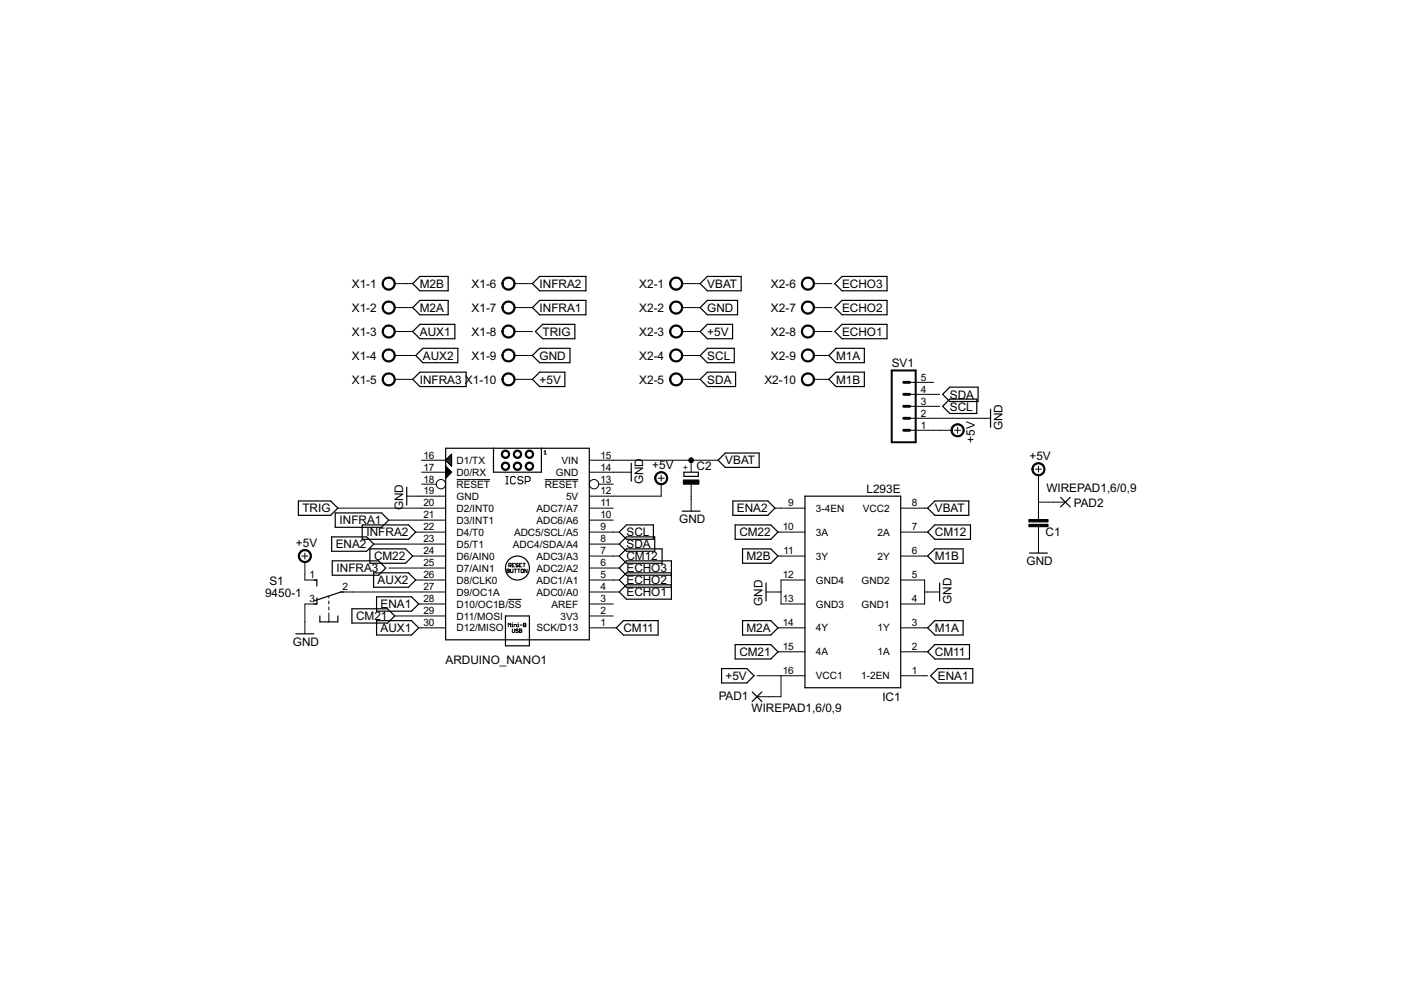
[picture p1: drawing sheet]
<svg xmlns="http://www.w3.org/2000/svg" width="297mm" height="210mm" viewBox="0 0 297 210" stroke-linecap="round" stroke-linejoin="round" font-family="sans-serif">
<g fill="none" stroke="#000" stroke-width=".21">
<path d="M83.7 60.1h3.8M83.7 65.2h3.8M83.7 70.3h3.8M83.7 75.4h4.4M109.1 60.1h3.8M109.1 65.2h3.8M109.1 70.3h3.8M109.1 75.4h3.8M144.6 60.1h3.8M144.6 65.2h3.8M144.6 70.3h3.8M144.6 75.4h3.8"/>
<path d="M172.6 60.1h3.8M172.6 65.2h3.8M172.6 70.3h3.8M172.6 75.4h3.1M83.7 80.4h3.8M89.4 97.6h5.1M109.1 80.4h3.8M115.4 95.8l.2-.3v.8M115.4 96.3h.4M124.9 97.6h27.4M144.6 80.4h3.8M146.5 97.6v2.5"/>
<path d="M172.6 80.4h3.1M192.9 91.2h8.9M192.9 88.7h17.1M192.9 86.1h6.3M192.9 83.6h6.3M192.9 81.1h5.1M202.4 91.2h1.3M203 90.6v1.3M219.5 99.5h1.3M220.2 98.8v1.3M64 117.9h1.3M64.6 119.2v3.8h2.6"/>
<path d="M64.6 117.3v1.2M71.6 107.7h22.9M79.2 115.4h15.3M82.4 110.3h12.1M86.2 105.2h8.3M87.5 117.9h7M88.1 112.8h6.4M89.4 100.1h5.1M89.4 102.7h3.1M96.8 101.7h7.1M107.2 102.6h.6M107.2 101h.6"/>
<path d="M107.5 101v1.6M107.9 120l.5-.2-.2-.4h-.3v.8M108.1 120l.3 .2M108.6 119.8h.3M109.1 119.4h-.5v.8h.5M109.3 101.3l-.2-.3h-.6l-.2 .3v1l.2 .3h.6l.2-.3M109.9 119.6l-.4-.2-.1 .3 .3 .1 .2 .3-.2 .1-.3-.1M110.1 119.8h.3M110.6 119.4h-.5v.8h.5M110.8 101.3l-.2-.3h-.5l-.3 .3v.3l.3 .2h.5l.2 .3v.2l-.2 .3h-.5l-.3-.3M110.9 119.4h.5M111.1 119.4v.8"/>
<path d="M111.4 102.1h.7l.3-.3v-.5l-.3-.3h-.7v1.6M115.5 101.7h7.1M124.9 100.1h8.9M124.9 107.7h5.1M124.9 110.3h5.1M124.9 112.8h6.4M124.9 115.4h6.4M124.9 117.9h6.4M126.9 102.7h3.1M139.6 101.4h1.2M140.2 102.7v2.5h-15.3M140.2 100.8v1.2"/>
<path d="M146.5 102.7v5.7M164.3 107.7h6.4M165 112.8h5.7M165 117.9h5.7M191 107.7h5.7M191 112.8h5.7M191 117.9h5.7M220.2 100.8v9.4M220.2 111.7v5.6M220.2 106.5h5.7M67.2 128.1h-2.6v6.3M69.7 126.4v.4"/>
<path d="M69.7 127.4v.7M69.7 128.7v.6M69.7 130v1.8M72.3 125.5h22.2M82.4 120.4h12.1M83.7 130.6h10.8M88.1 123h6.4M88.8 128.1h5.7M88.8 133.1h5.7M107.5 120.7l.5 .1-.1 .6h-.4zM107.5 121h.4M107.7 127.1h2.9"/>
<path d="M107.8 132.9v-.8l.2 .3 .2-.3v.8M108.2 120.7l.2 .7 .4-.1v-.6M108.5 132.4h.1v.5M108.5 132.9h.3M108.6 132v.1M108.6 133.4l.2 .7 .3-.1v-.6M109 132.9v-.5h.4l.1 .5M109 120.7h.5M109.2 120.7v.7M109.7 132.4h.2v.5M109.7 132.9h.3M109.7 120.7h.5"/>
<path d="M109.9 132v.1M109.9 133.5l-.4-.1-.1 .2 .3 .1 .2 .3-.2 .1-.3-.1M110 120.7v.7M110.1 133.4l.5 .1-.1 .6h-.4zM110.1 133.7h.4M110.3 132.5h.4M110.5 120.8l.1-.1 .4 .1-.1 .6-.4-.1zM111 132.1l.5 .2-.1 .6h-.4zM111 132.5h.4M111.7 120.7v.7l-.4-.7v.7M124.9 120.4h6.4M124.9 123h6.4"/>
<path d="M124.9 125.5h6.4M124.9 128.1h5.1M124.9 130.6h5.1M124.9 133.1h5.8M162.4 125.5h3.2M165 133.1h5.7M165 138.2h5.7M170.7 123h-5.1v5.1h5.1M191 123h5v5.1h-5M191 133.1h5.7M191 138.2h5.7M196 125.5h3.2"/>
<path d="M160.5 143.3h10.2M165.6 143.3v4.4h-5.1M191 143.3h5.7"/>
<circle cx="93.5" cy="102.7" r=".99"/>
<circle cx="125.9" cy="102.7" r=".99"/>
</g>
<g fill="none" stroke="#000" stroke-width=".25">
<path d="M89 58.6h6v3.1h-6l-1.5-1.6zM114.4 58.6h9.8v3.1h-9.8l-1.5-1.6zM150 58.6h7.1v3.1h-7.1l-1.6-1.6zM178.5 58.6h9.6v3.1h-9.6l-1.5-1.6zM89 63.7h6v3h-6l-1.5-1.5zM89 78.9h9.8v3.1h-9.8l-1.5-1.6zM89 68.8h7.4v3h-7.4l-1.5-1.5zM89.7 73.9h7.4v3h-7.4l-1.6-1.5zM112.9 75.4l1.5-1.5h6.4v3h-6.4zM114.4 63.7h9.8v3h-9.8l-1.5-1.5zM114.4 78.9h5.4v3.1h-5.4l-1.5-1.6zM115 68.8h6.9v3h-6.9l-1.5-1.5z"/>
<path d="M150 63.7h6.4v3h-6.4l-1.6-1.5zM150 73.9h5.7v3h-5.7l-1.6-1.5zM150 78.9h6v3.1h-6l-1.6-1.6zM150 68.8h5.3v3h-5.3l-1.6-1.5zM177.2 73.9h6.1v3h-6.1l-1.5-1.5zM177.2 78.9h6.1v3.1h-6.1l-1.5-1.6zM178.5 63.7h9.6v3h-9.6l-1.5-1.5zM178.5 68.8h9.6v3h-9.6l-1.5-1.5zM94.5 95h30.4v40.7h-30.4zM94.5 98.8l1.2 1.3-1.2 1.3M94.5 100h1.1M94.5 99.7h.9"/>
<path d="M94.5 99.5h.6M94.5 99.3h.4M94.5 99.1h.2M94.5 98.8h.1M94.5 97.5h1.2M94.6 97.7h1.1M94.8 97.3h.9M94.9 98h.8M95 97.1h.7M95.1 98.2h.6M95.2 96.9h.5M95.3 98.4h.4"/>
<path d="M95.4 96.6h.3M95.5 98.6h.2M95.7 96.4h.1M95.7 96.3v2.5l-1.2-1.2zM104.6 95v5.1h10.2v-5.1M133.8 98.2v3.8M153.8 96.1h7.2v3h-7.2l-1.5-1.5zM201.4 84.6h5.7v3.1h-5.7l-1.5-1.6zM201.4 82.1h6v3h-6l-1.5-1.5zM210 86.8v3.8M63.3 106.2h6.8l1.5 1.5-1.5 1.6h-6.8zM70.3 113.8h7.4l1.5 1.6-1.5 1.5h-7.4z"/>
<path d="M70.4 118.9h9.9l1.5 1.5-1.5 1.6h-9.9zM71.1 108.8h9.8l1.5 1.5-1.5 1.5h-9.8zM76.8 111.3h9.8l1.5 1.5-1.5 1.5h-9.8zM78.4 116.4h7.6l1.5 1.5-1.5 1.5h-7.6zM86.2 103.3v3.8M94.5 101.3h.1M94.5 101.1h.3M94.5 100.9h.5M94.5 100.6h.7M94.5 100.4h1M94.5 100.2h1.2M132.8 111.3h5.7v3h-5.7l-1.5-1.5z"/>
<path d="M132.8 113.8h6v3.1h-6l-1.5-1.5zM132.8 116.4h7.6v3h-7.6l-1.5-1.5zM144.6 108.4h3.8M145 100.1h3.1v.9h-3.1zM155.4 106.2h7.4l1.5 1.5-1.5 1.6h-7.4zM155.9 111.3h7.5l1.6 1.5-1.6 1.5h-7.5zM157.4 116.4h6l1.6 1.5-1.6 1.5h-6zM170.7 105.2h20.3v40.6h-20.3zM198.2 106.2h7.2v3.1h-7.2l-1.5-1.6zM198.2 111.3h7.6v3h-7.6l-1.5-1.5zM198.2 116.4h6v3h-6l-1.5-1.5zM218.3 117.3h3.8"/>
<path d="M224.9 105.5l2 2M226.9 105.5l-2 2M62.7 134.4h3.8M66.5 123h.7v1.2M67.2 126.8v1.3h-.7M67.8 130.6v1.2h3.8v-1.2M72.9 125.5h-.6l-5.8 1.9M74.6 129.1h7.6l1.5 1.5-1.5 1.5h-7.6zM79.2 121.5h7.4l1.5 1.5-1.5 1.5h-7.4zM79.8 131.6h7.4l1.6 1.5-1.6 1.5h-7.4zM79.8 126.5h7.4l1.6 1.6-1.6 1.5h-7.4zM107.2 130.6h5v6.3h-5z"/>
<path d="M130.7 133.1l1.5-1.5h7.3v3h-7.3zM142.3 122h-9.5l-1.5-1.6 1.5-1.5h9.5v8.1h-9.5l-1.5-1.5 1.5-1.5h9.5M142.3 121.5h-9.5l-1.5 1.5 1.5 1.5h9.5M155.9 136.7h7.5l1.6 1.5-1.6 1.5h-7.5zM157.4 131.6h6l1.6 1.5-1.6 1.5h-6zM162.4 123.6v3.8M196.7 138.2l1.5-1.5h7.3v3h-7.3zM198.2 131.6h6v3h-6l-1.5-1.5zM199.2 123.6v3.8M153 141.8h5.3l1.6 1.5-1.6 1.5h-5.3zM159.5 146.7l2 2M161.5 146.7l-2 2"/>
<path d="M197.3 143.3l1.5-1.5h7.4v3h-7.4z"/>
<circle cx="109.7" cy="120.4" r="2.54"/>
</g>
<g fill="#000" stroke="#000" stroke-width=".21">
<path d="M81.4 59.2a1.39 1.39 0 0 1 2.2 .2 1.39 1.39 0 0 1-.8 2.1 1.39 1.39 0 0 1-1.8-1.4h.3a1.14 1.14 0 0 1 1.7-.9 1.14 1.14 0 0 1 .1 1.9 1.14 1.14 0 0 1-1.8-.7v-.3h-.3z" fill-rule="evenodd"/>
<path d="M81.4 64.3a1.39 1.39 0 0 1 2.2 .2 1.39 1.39 0 0 1-.8 2.1 1.39 1.39 0 0 1-1.8-1.4h.3a1.14 1.14 0 0 1 1.7-.9 1.14 1.14 0 0 1 .1 1.9 1.14 1.14 0 0 1-1.8-.7v-.3h-.3z" fill-rule="evenodd"/>
<path d="M81.4 69.3a1.39 1.39 0 0 1 2.2 .3 1.39 1.39 0 0 1-.8 2 1.39 1.39 0 0 1-1.8-1.3h.3a1.14 1.14 0 0 1 1.7-1 1.14 1.14 0 0 1 .1 2 1.14 1.14 0 0 1-1.8-.7v-.3h-.3z" fill-rule="evenodd"/>
<path d="M81.4 74.4a1.4 1.4 0 0 1 2.2 .2 1.4 1.4 0 0 1-.8 2.1 1.4 1.4 0 0 1-1.8-1.3h.3a1.14 1.14 0 0 1 1.7-1 1.14 1.14 0 0 1 .1 1.9 1.14 1.14 0 0 1-1.8-.7v-.2h-.3z" fill-rule="evenodd"/>
<path d="M106.8 59.2a1.4 1.4 0 0 1 2.2 .2 1.4 1.4 0 0 1-.8 2.1 1.4 1.4 0 0 1-1.8-1.4h.3a1.15 1.15 0 0 1 1.6-1.1 1.15 1.15 0 0 1 .3 2 1.15 1.15 0 0 1-1.9-.6v-.3h-.3z" fill-rule="evenodd"/>
<path d="M106.8 64.3a1.4 1.4 0 0 1 2.2 .2 1.4 1.4 0 0 1-.8 2.1 1.4 1.4 0 0 1-1.8-1.4h.3a1.15 1.15 0 0 1 1.6-1.1 1.15 1.15 0 0 1 .3 1.9 1.15 1.15 0 0 1-1.9-.5v-.3h-.3z" fill-rule="evenodd"/>
<path d="M106.8 69.3a1.4 1.4 0 0 1 2.2 .3 1.4 1.4 0 0 1-.8 2.1 1.4 1.4 0 0 1-1.8-1.4h.3a1.15 1.15 0 0 1 1.6-1.1 1.15 1.15 0 0 1 .3 1.9 1.15 1.15 0 0 1-1.9-.5v-.3h-.3z" fill-rule="evenodd"/>
<path d="M106.8 74.4a1.4 1.4 0 0 1 2.2 .2 1.4 1.4 0 0 1-.8 2.1 1.4 1.4 0 0 1-1.8-1.3h.3a1.15 1.15 0 0 1 1.6-1.1 1.15 1.15 0 0 1 .3 1.9 1.15 1.15 0 0 1-1.9-.6v-.2h-.3z" fill-rule="evenodd"/>
<path d="M142.3 59.2a1.39 1.39 0 0 1 2.2 .2 1.39 1.39 0 0 1-.8 2.1 1.39 1.39 0 0 1-1.7-1.4h.2a1.14 1.14 0 0 1 1.6-1 1.14 1.14 0 0 1 .3 1.9 1.14 1.14 0 0 1-1.8-.6l-.1-.3h-.2z" fill-rule="evenodd"/>
<path d="M142.3 64.3a1.39 1.39 0 0 1 2.2 .2 1.39 1.39 0 0 1-.8 2.1 1.39 1.39 0 0 1-1.7-1.4h.2a1.14 1.14 0 0 1 1.6-1.1 1.14 1.14 0 0 1 .3 1.9 1.14 1.14 0 0 1-1.8-.5l-.1-.3h-.2z" fill-rule="evenodd"/>
<path d="M142.3 69.3a1.39 1.39 0 0 1 2.2 .3 1.39 1.39 0 0 1-.8 2 1.39 1.39 0 0 1-1.7-1.3h.2a1.14 1.14 0 0 1 1.6-1.1 1.14 1.14 0 0 1 .3 1.9 1.14 1.14 0 0 1-1.8-.5l-.1-.3h-.2z" fill-rule="evenodd"/>
<path d="M142.3 74.4a1.4 1.4 0 0 1 2.3 .2 1.4 1.4 0 0 1-.9 2.1 1.4 1.4 0 0 1-1.7-1.3h.2a1.14 1.14 0 0 1 1.6-1.1 1.14 1.14 0 0 1 .3 1.9 1.14 1.14 0 0 1-1.8-.6l-.1-.2h-.2z" fill-rule="evenodd"/>
<path d="M170.3 59.2a1.4 1.4 0 0 1 2.2 .2 1.4 1.4 0 0 1-.8 2.1 1.4 1.4 0 0 1-1.8-1.4h.3a1.14 1.14 0 0 1 1.6-.9 1.14 1.14 0 0 1 .2 1.9 1.14 1.14 0 0 1-1.8-.7v-.3h-.3z" fill-rule="evenodd"/>
<path d="M170.3 64.3a1.4 1.4 0 0 1 2.2 .2 1.4 1.4 0 0 1-.8 2 1.4 1.4 0 0 1-1.8-1.3h.3a1.14 1.14 0 0 1 1.6-.9 1.14 1.14 0 0 1 .2 1.9 1.14 1.14 0 0 1-1.8-.7v-.3h-.3z" fill-rule="evenodd"/>
<path d="M170.3 69.3a1.4 1.4 0 0 1 2.2 .2 1.4 1.4 0 0 1-.8 2.1 1.4 1.4 0 0 1-1.8-1.3h.3a1.14 1.14 0 0 1 1.6-1 1.14 1.14 0 0 1 .2 2 1.14 1.14 0 0 1-1.8-.7v-.3h-.3z" fill-rule="evenodd"/>
<path d="M170.3 74.4a1.4 1.4 0 0 1 2.2 .2 1.4 1.4 0 0 1-.8 2.1 1.4 1.4 0 0 1-1.8-1.3h.3a1.14 1.14 0 0 1 1.6-1 1.14 1.14 0 0 1 .2 1.9 1.14 1.14 0 0 1-1.8-.7v-.2h-.3z" fill-rule="evenodd"/>
<path d="M81.4 79.5a1.4 1.4 0 0 1 2.2 .2 1.4 1.4 0 0 1-.8 2.1 1.4 1.4 0 0 1-1.8-1.4h.3a1.14 1.14 0 0 1 1.7-.9 1.14 1.14 0 0 1 .1 1.9 1.14 1.14 0 0 1-1.8-.7v-.3h-.3z" fill-rule="evenodd"/>
<path d="M106.5 98.3a.9 .9 0 0 1 1.4 0 .9 .9 0 0 1-.5 1.4 .9 .9 0 0 1-1.1-.9h.2a.64 .64 0 0 1 .9-.6 .64 .64 0 0 1 .2 1.1 .64 .64 0 0 1-1-.2l-.1-.3h-.2z" fill-rule="evenodd"/>
<path d="M106.5 95.8a.9 .9 0 0 1 1.4 0 .9 .9 0 0 1-.5 1.4 .9 .9 0 0 1-1.1-.9h.2a.64 .64 0 0 1 .9-.6 .64 .64 0 0 1 .2 1 .64 .64 0 0 1-1-.2l-.1-.2h-.2z" fill-rule="evenodd"/>
<path d="M106.8 79.5a1.4 1.4 0 0 1 2.2 .2 1.4 1.4 0 0 1-.8 2.1 1.4 1.4 0 0 1-1.8-1.4h.3a1.15 1.15 0 0 1 1.6-1 1.15 1.15 0 0 1 .3 1.9 1.15 1.15 0 0 1-1.9-.6v-.3h-.3z" fill-rule="evenodd"/>
<path d="M109 95.8a.9 .9 0 0 1 1.4 0 .9 .9 0 0 1-.4 1.4 .9 .9 0 0 1-1.2-.9h.3a.64 .64 0 0 1 .8-.6 .64 .64 0 0 1 .3 1 .64 .64 0 0 1-1.1-.2v-.2h-.3z" fill-rule="evenodd"/>
<path d="M109 98.3a.9 .9 0 0 1 1.4 0 .9 .9 0 0 1-.4 1.4 .9 .9 0 0 1-1.2-.9h.3a.64 .64 0 0 1 .8-.6 .64 .64 0 0 1 .3 1.1 .64 .64 0 0 1-1.1-.2v-.3h-.3z" fill-rule="evenodd"/>
<path d="M111.5 95.8a.9 .9 0 0 1 1.5 0 .9 .9 0 0 1-.5 1.4 .9 .9 0 0 1-1.1-.9h.2a.64 .64 0 0 1 .9-.6 .64 .64 0 0 1 .2 1 .64 .64 0 0 1-1-.2l-.1-.2h-.2z" fill-rule="evenodd"/>
<path d="M111.5 98.3a.9 .9 0 0 1 1.5 0 .9 .9 0 0 1-.5 1.4 .9 .9 0 0 1-1.1-.9h.2a.64 .64 0 0 1 .9-.6 .64 .64 0 0 1 .2 1.1 .64 .64 0 0 1-1-.2l-.1-.3h-.2z" fill-rule="evenodd"/>
<path d="M142.3 79.5a1.4 1.4 0 0 1 2.3 .2 1.4 1.4 0 0 1-.9 2.1 1.4 1.4 0 0 1-1.7-1.4h.2a1.14 1.14 0 0 1 1.6-1 1.14 1.14 0 0 1 .3 1.9 1.14 1.14 0 0 1-1.8-.6l-.1-.3h-.2z" fill-rule="evenodd"/>
<path d="M170.3 79.5a1.4 1.4 0 0 1 2.2 .2 1.4 1.4 0 0 1-.8 2.1 1.4 1.4 0 0 1-1.8-1.4h.3a1.14 1.14 0 0 1 1.6-.9 1.14 1.14 0 0 1 .2 1.9 1.14 1.14 0 0 1-1.8-.7v-.3h-.3z" fill-rule="evenodd"/>
<path d="M202 90.3a1.4 1.4 0 0 1 2.2 .2 1.4 1.4 0 0 1-.8 2.1 1.4 1.4 0 0 1-1.8-1.4h.3a1.15 1.15 0 0 1 1.6-1 1.15 1.15 0 0 1 .3 1.9 1.15 1.15 0 0 1-1.9-.6v-.3h-.3z" fill-rule="evenodd"/>
<path d="M219.2 98.5a1.39 1.39 0 0 1 2.2 .3 1.39 1.39 0 0 1-.9 2 1.39 1.39 0 0 1-1.7-1.3h.2a1.15 1.15 0 0 1 1.7-1.1 1.15 1.15 0 0 1 .2 1.9 1.15 1.15 0 0 1-1.8-.5l-.1-.3h-.2z" fill-rule="evenodd"/>
<path d="M63.6 116.9a1.39 1.39 0 0 1 2.2 .3 1.39 1.39 0 0 1-.8 2 1.39 1.39 0 0 1-1.8-1.3h.3a1.14 1.14 0 0 1 1.6-1.1 1.14 1.14 0 0 1 .3 1.9 1.14 1.14 0 0 1-1.9-.5v-.3h-.3z" fill-rule="evenodd"/>
<path d="M139.2 100.4a1.39 1.39 0 0 1 2.2 .3 1.39 1.39 0 0 1-.8 2 1.39 1.39 0 0 1-1.8-1.3h.2a1.14 1.14 0 0 1 1.6-1.1 1.14 1.14 0 0 1 .3 1.9 1.14 1.14 0 0 1-1.8-.5l-.1-.3h-.2z" fill-rule="evenodd"/>
<circle cx="146.5" cy="97.6" r=".51"/>
</g>
<path d="M189.1 78.5h5v15.3h-5z" fill="none" stroke="#000" stroke-width=".42"/>
<path d="M191.6 86.1h1.3M191.6 88.7h1.3M191.6 91.2h1.3M191.6 81.1h1.3M191.6 83.6h1.3" fill="none" stroke="#000" stroke-width=".61"/>
<path d="M144.9 101.8h3.3v.9h-3.3zM218.1 111.2h4.1v.5h-4.1zM218.1 110.2h4.1v.5h-4.1z" fill="#000" stroke="#000" stroke-width=".21"/>
<g font-size="2.8">
<text x="74.6" y="61">X1-1</text>
<text x="89" y="61">M2B</text>
<text x="100" y="61">X1-6</text>
<text x="114.4" y="61">INFRA2</text>
<text x="135.5" y="61">X2-1</text>
<text x="150" y="61">VBAT</text>
<text x="163.5" y="61">X2-6</text>
<text x="178.5" y="61">ECHO3</text>
<text x="74.6" y="66.1">X1-2</text>
<text x="74.6" y="71.2">X1-3</text>
<text x="89" y="66.1">M2A</text>
<text x="89" y="71.2">AUX1</text>
<text x="100" y="66.1">X1-7</text>
<text x="100" y="71.2">X1-8</text>
<text x="114.4" y="66.1">INFRA1</text>
<text x="115" y="71.2">TRIG</text>
<text x="135.5" y="66.1">X2-2</text>
<text x="135.5" y="71.2">X2-3</text>
<text x="150" y="66.1">GND</text>
<text x="150" y="71.2">+5V</text>
<text x="163.5" y="66.1">X2-7</text>
<text x="163.5" y="71.2">X2-8</text>
<text x="178.5" y="71.2">ECHO1</text>
<text x="178.5" y="66.1">ECHO2</text>
<text x="74.6" y="76.3">X1-4</text>
<text x="89.7" y="76.3">AUX2</text>
<text x="100" y="76.3">X1-9</text>
<text x="114.4" y="76.3">GND</text>
<text x="135.5" y="76.3">X2-4</text>
<text x="150" y="76.3">SCL</text>
<text x="163.5" y="76.3">X2-9</text>
<text x="177.3" y="76.3">M1A</text>
<text x="189.1" y="77.8">SV1</text>
<text x="74.6" y="81.3">X1-5</text>
<text x="89" y="81.3">INFRA3 X1-10</text>
<text x="114.4" y="81.3">+5V</text>
<text x="135.5" y="81.3">X2-5</text>
<text x="150" y="81.3">SDA</text>
<text x="162.1" y="81.3">X2-10</text>
<text x="177.3" y="81.3">M1B</text>
<text x="201.4" y="87">SCL</text>
<text x="201.4" y="84.5">SDA</text>
<text x="206.7" y="93.9" transform="rotate(-90 206.7 93.9)">+5V</text>
<text x="212.6" y="91.2" transform="rotate(-90 212.6 91.2)">GND</text>
<text x="138.3" y="99.5">+5V</text>
<text x="147.7" y="99.6">C2</text>
<text x="153.8" y="98.5">VBAT</text>
<text x="218.3" y="97.6">+5V</text>
<text x="136.4" y="102.7" transform="rotate(-90 136.4 102.7)">GND</text>
<text x="183.7" y="104.4">L293E</text>
<text x="221.9" y="104.3">WIREPAD1,6/0,9</text>
<text x="227.7" y="107.6">PAD2</text>
<text x="64.1" y="108.6">TRIG</text>
<text x="72" y="111.2">INFRA1</text>
<text x="77.7" y="113.7">INFRA2</text>
<text x="85.5" y="108.2" transform="rotate(-90 85.5 108.2)">GND</text>
<text x="132.8" y="113.7">SCL</text>
<text x="144" y="110.9">GND</text>
<text x="156.2" y="108.6">ENA2</text>
<text x="156.8" y="113.7">CM22</text>
<text x="198.2" y="108.6">VBAT</text>
<text x="198.2" y="113.7">CM12</text>
<text x="221.7" y="113.7">C1</text>
<text x="62.7" y="116">+5V</text>
<text x="71.2" y="116.2">ENA2</text>
<text x="79.3" y="118.8">CM22</text>
<text x="132.8" y="116.2">SDA</text>
<text x="132.8" y="118.8">CM12</text>
<text x="158.3" y="118.8">M2B</text>
<text x="198.2" y="118.8">M1B</text>
<text x="217.6" y="119.8">GND</text>
<text x="57.1" y="124.1">S1</text>
<text x="71.4" y="121.3">INFRA3</text>
<text x="80.1" y="123.9">AUX2</text>
<text x="132.8" y="121.3">ECHO3</text>
<text x="132.8" y="123.9">ECHO2</text>
<text x="56.2" y="126.7">9450-1</text>
<text x="75.5" y="131.5">CM21</text>
<text x="80.7" y="128.9">ENA1</text>
<text x="132.8" y="126.4">ECHO1</text>
<text x="161.6" y="128.5" transform="rotate(-90 161.6 128.5)">GND</text>
<text x="201.8" y="128" transform="rotate(-90 201.8 128)">GND</text>
<text x="62.1" y="136.9">GND</text>
<text x="80.7" y="134">AUX1</text>
<text x="132.2" y="134">CM11</text>
<text x="158.3" y="134">M2A</text>
<text x="198.2" y="134">M1A</text>
<text x="94.5" y="140.7">ARDUINO_NANO1</text>
<text x="156.8" y="139.1">CM21</text>
<text x="198.2" y="139.1">CM11</text>
<text x="152.4" y="148.4">PAD1</text>
<text x="153.8" y="144.2">+5V</text>
<text x="187.1" y="148.6">IC1</text>
<text x="198.8" y="144.2">ENA1</text>
<text x="159.4" y="151">WIREPAD1,6/0,9</text>
</g>
<g font-size="2.4">
<text x="195.2" y="83.3">4</text>
<text x="195.2" y="80.7">5</text>
<text x="195.2" y="88.3">2</text>
<text x="195.2" y="85.8">3</text>
<text x="195.2" y="90.9">1</text>
<text x="89.8" y="97.2">16</text>
<text x="89.8" y="99.8">17</text>
<text x="96.8" y="98.3">D1/TX</text>
<text x="96.8" y="100.9">D0/RX</text>
<text x="117.9" y="100.9">GND</text>
<text x="119.1" y="98.3">VIN</text>
<text x="127.3" y="99.8">14</text>
<text x="127.3" y="97.2">15</text>
<text x="89.8" y="102.3">18</text>
<text x="89.8" y="104.8">19</text>
<text x="89.8" y="107.4">20</text>
<text x="96.8" y="103.4">RESET</text>
<text x="96.8" y="106">GND</text>
<text x="115.5" y="103.4">RESET</text>
<text x="120" y="106">5V</text>
<text x="127.3" y="107.4">11</text>
<text x="127.3" y="104.8">12</text>
<text x="127.3" y="102.3">13</text>
<text x="167.1" y="107.4">9</text>
<text x="193.3" y="107.4">8</text>
<text x="89.8" y="109.9">21</text>
<text x="89.8" y="112.5">22</text>
<text x="96.8" y="108.5">D2/INT0</text>
<text x="96.8" y="111">D3/INT1</text>
<text x="96.8" y="113.6">D4/T0</text>
<text x="109" y="113.6">ADC5/SCL/A5</text>
<text x="113.7" y="111">ADC6/A6</text>
<text x="113.7" y="108.5">ADC7/A7</text>
<text x="127.3" y="112.5">9</text>
<text x="127.3" y="109.9">10</text>
<text x="166" y="112.5">10</text>
<text x="173" y="113.6">3A</text>
<text x="173" y="108.5">3-4EN</text>
<text x="182.9" y="108.5">VCC2</text>
<text x="186" y="113.6">2A</text>
<text x="193.3" y="112.5">7</text>
<text x="89.8" y="115">23</text>
<text x="89.8" y="117.5">24</text>
<text x="96.8" y="116.1">D5/T1</text>
<text x="96.8" y="118.7">D6/AIN0</text>
<text x="108.7" y="116.1">ADC4/SDA/A4</text>
<text x="113.7" y="118.7">ADC3/A3</text>
<text x="127.3" y="117.5">7</text>
<text x="127.3" y="115">8</text>
<text x="166.1" y="117.5">11</text>
<text x="173" y="118.7">3Y</text>
<text x="186" y="118.7">2Y</text>
<text x="193.3" y="117.5">6</text>
<text x="65.6" y="122.6">1</text>
<text x="72.6" y="125.2">2</text>
<text x="89.8" y="120.1">25</text>
<text x="89.8" y="122.6">26</text>
<text x="89.8" y="125.2">27</text>
<text x="96.8" y="121.2">D7/AIN1</text>
<text x="96.8" y="123.7">D8/CLK0</text>
<text x="113.7" y="123.7">ADC1/A1</text>
<text x="113.7" y="121.2">ADC2/A2</text>
<text x="127.3" y="125.2">4</text>
<text x="127.3" y="122.6">5</text>
<text x="127.3" y="120.1">6</text>
<text x="166" y="122.6">12</text>
<text x="173" y="123.7">GND4</text>
<text x="182.7" y="123.7">GND2</text>
<text x="193.3" y="122.6">5</text>
<text x="65.6" y="127.7">3</text>
<text x="89.8" y="127.7">28</text>
<text x="89.8" y="130.2">29</text>
<text x="96.8" y="126.3">D9/OC1A</text>
<text x="96.8" y="128.8">D10/OC1B/SS</text>
<text x="96.8" y="131.3">D11/MOSI</text>
<text x="113.7" y="126.3">ADC0/A0</text>
<text x="116.9" y="128.8">AREF</text>
<text x="118.8" y="131.4">3V3</text>
<text x="127.3" y="130.2">2</text>
<text x="127.3" y="127.7">3</text>
<text x="166" y="127.7">13</text>
<text x="173" y="128.8">GND3</text>
<text x="182.7" y="128.8">GND1</text>
<text x="193.3" y="127.7">4</text>
<text x="89.8" y="132.8">30</text>
<text x="96.8" y="133.9">D12/MISO</text>
<text x="113.7" y="133.9">SCK/D13</text>
<text x="127.3" y="132.8">1</text>
<text x="166" y="137.8">15</text>
<text x="166" y="132.8">14</text>
<text x="173" y="133.9">4Y</text>
<text x="186" y="133.9">1Y</text>
<text x="193.3" y="137.8">2</text>
<text x="193.3" y="132.8">3</text>
<text x="166" y="142.9">16</text>
<text x="173" y="139">4A</text>
<text x="186" y="139">1A</text>
<text x="193.3" y="142.9">1</text>
<text x="173" y="144">VCC1</text>
<text x="182.6" y="144">1-2EN</text>
</g>
<text font-size="2" x="145.9" y="99.7" transform="rotate(-90 145.9 99.7)">+</text>
</svg>
